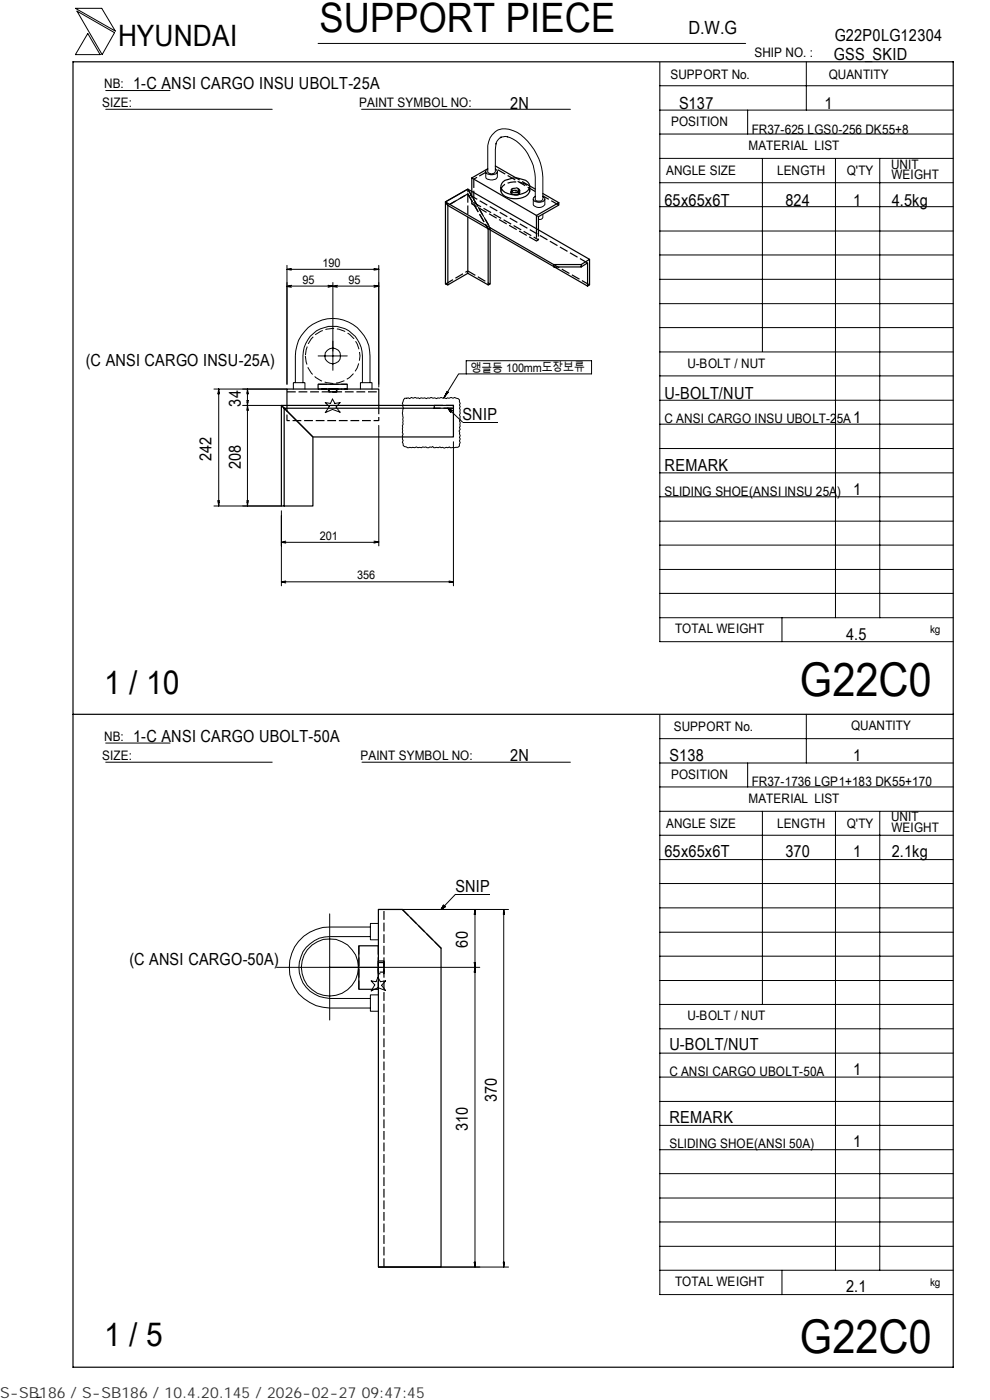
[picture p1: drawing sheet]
<svg xmlns="http://www.w3.org/2000/svg" width="210mm" height="297mm" viewBox="0 0 210 297" stroke-linecap="round" stroke-linejoin="round" font-family="sans-serif">
<g fill="none" stroke="#000" stroke-width=".21">
<path d="M16 1.8h5.6l2.9 4.8zM16.3 2.4l8 4.5-2.6 4.7zM18.6 7.1l2.6 4.5h-5.2zM22.4 19.2h13.7M67.5 9.2h90.6M139.9 18.2h62.3M139.9 13.2v122.9h62.3M171 13.1v10.3M22.4 23.2h35.3M76.7 23.2h44.3M103 36.5v1.1a1.54 1.54 0 0 0 1.8 .5l.3-.1 .4-.4v-1.1M103.5 35.9h-.1a.55 .55 0 0 0-.4 .5 .55 .55 0 0 0 .4 .5l1.1 .2a.88 .88 0 0 0 1-.8l-.4-.4"/>
<path d="M106.3 29.1a2.27 2.27 0 0 0-1.2 1.5M107.6 29a9.3 9.3 0 0 1 5.8 7.7l.1 5.7 .2 .2 .6 .1a.67 .67 0 0 0 .8-.5 20.2 20.2 0 0 0-.5-7.6 12.8 12.8 0 0 0-4.9-6.5 4.4 4.4 0 0 0-4.6-.2 4.2 4.2 0 0 0-1.6 3.8v4.7a.89 .89 0 0 0 .8 .5 .89 .89 0 0 0 .8-.5v-4.7l.1-1.2M107.7 29l-.5-.1-1.1 .2M139.9 38.8h62.3M139.9 33.6h62.3M139.9 28.4h62.3M139.9 23.4h62.3M158.6 23.4v5M161.7 33.6v41M177.2 33.7v97.4M186.6 33.7v97.4M60.9 56.3v25.2"/>
<path d="M60.9 57.1l.9 .2M60.9 57.1h19.4M61.8 57l-.9 .1M70.6 59.9v18.7M79.3 57l1 .1M80.3 56.3v25.8M80.3 57.1l-1 .2M113.1 42.3v1.1a1.54 1.54 0 0 0 2.5 0v-1.1M113.5 41.6l-.4 .5a.81 .81 0 0 0 1 .8 1.53 1.53 0 0 0 1.5-.6v-.2l-.5-.5M115.1 45.5v.6a.71 .71 0 0 1-.9 .5M139.9 59.3h62.3M139.9 54.1h62.3"/>
<path d="M139.9 49h62.3M139.9 43.8h62.3M60.9 60.7h19.4M61.8 60.5l-.9 .3 .9 .1M67.5 75.5h6.1M69.6 60.5l1 .2-1 .2M71.5 60.5l-.9 .3 .9 .1M79.3 60.5l1 .2M80.3 60.7l-1 .2M98.9 76.5h26.6v2.8h-26.6zM98.9 79.3h-1.6l-3.2 5.1M139.9 79.7h62.3"/>
<path d="M139.9 74.7h62.3M139.9 69.5h62.3M139.9 64.4h62.3M45.4 82.5h15.5M46.3 83.2h.2M46.4 82.5l.1 1.1h-.3zM46.4 82.5v24.8M51.5 86h8.2M52.4 85h.3l-.2 1zM52.4 85.3h.2M52.4 83.2h.2M52.4 86.8h.2"/>
<path d="M52.5 82.5v24.8M52.5 82.5l.2 1.1h-.3zM52.5 86l.2 1h-.3zM62.2 82.5v-1.3h2.5v1.3M62.6 81.2v-5.7a7.9 7.9 0 0 1 8-7.9 7.9 7.9 0 0 1 7.9 7.9v5.7M64.3 81.2v-5.7a6.3 6.3 0 0 1 6.3-6.3 6.3 6.3 0 0 1 6.3 6.3v5.7M69 85.4l1.1 .2 .4-.9 .5 .9 1.1-.2-.8 .9 .8 1.2-1.6-.6-1.5 .6 .8-1.2zM76.4 82.5v-1.3h2.5v1.3M80.3 90.2v25.6M85.8 84.5l.8-.1 .3 .2 .4-.3 .3 .2 .4-.2 1 .3 .3-.2h.8l.3 .2 1-.3 1.2 .3 .9-.3 1.1 .3 .3-.2 .3 .1 .5-.2 .4 .2 .3-.2 .8 .3 .2 .2 .2 .8-.2 .3 .2 .4-.2 .3 .2 .3v.8l-.2 .3 .2 .4-.2 .9 .2 .4v.7l-.2 .3 .2 .4-.2 .3 .2 1-.2 .4 .2 .3-.2 .4 .2 .4-.2 .7-.3 .3-1.6 .1-.2-.2-1.1 .3-.9-.3-.3 .2h-1l-.2-.3-.9 .3-.6-.2h-.6l-.3 .2h-.8l-.3-.2-.3 .2h-1.6l-.6-.3-.3-.2-.2-.7 .2-.3-.2-.4v-.7l.2-.3-.2-.3v-1.5l.2-.3-.2-2.4 .3-1-.3-1zM94.6 83.5l.1 .1M94.8 83l.3 .2-1 1.2z"/>
<path d="M95 86.6l.9 .5-.3 .4zM95 86.6l3.1 3M96.2 93.7v30.6M98.1 89.6h7.4M139.9 95.2h62.3M139.9 90h62.3M139.9 84.9h62.3M45.4 107.3h14.3M46.2 106.2h.3l-.1 1.1zM46.3 106.6h.2M52.4 106.2h.3l-.2 1.1zM52.4 106.6h.2"/>
<path d="M59.7 108.4v15.9M59.7 115.1l.9 .1M59.7 115.1h20.6M60.6 114.8l-.9 .3M79.3 114.8l1 .2-1 .2M139.9 100.3h62.3M139.9 115.6h62.3M139.9 110.6h62.3M139.9 105.4h62.3M59.7 123.4l.9 .3M59.7 123.4h36.5M60.6 123.3l-.9 .1"/>
<path d="M95.2 123.3l1 .1M96.2 123.4l-1 .2M139.9 131.1h62.3M139.9 125.9h62.3M139.9 120.8h62.3M165.9 131.1v5M22.4 157.6h13.7M139.9 151.7v122.9h62.3M139.9 156.7h62.3M171 151.5v10.4M22.4 161.7h35.3M76.8 161.7h44.2"/>
<path d="M139.9 177.2h62.3M139.9 172.1h62.3M139.9 167h62.3M139.9 161.9h62.3M158.6 161.9v5.1M161.7 172.1v41M177.2 172.2v97.3M186.6 172.2v97.3M69.9 193.9v22.5M78.6 196.7h-8.7a8.6 8.6 0 0 0-8.5 8.6 8.6 8.6 0 0 0 8.5 8.6h8.7M78.6 198.7h-8.7a6.6 6.6 0 0 0-6.5 6.6 6.6 6.6 0 0 0 6.5 6.5h8.7M80.3 195.9h-1.7v3.5h1.7"/>
<path d="M80.3 192.9h27.6M94.1 192l.4 .4-1 .5zM100.7 193.6h.1M100.7 192.9v75.9M100.7 192.9l.1 1.1h-.2zM104 189.7h-7.4l-3.1 3.2M106.8 193.6h.1M106.8 192.9l.2 1.1h-.2zM106.8 192.9v75.9M139.9 182.4h62.3M139.9 197.8h62.3M139.9 192.6h62.3"/>
<path d="M139.9 187.4h62.3M58.7 205.2h43.1M78.7 208.1l1 .2 .5-1 .5 1 1.1-.2-.9 .9 .9 1.1-1.6-.6-1.5 .7 .8-1.3zM80.3 211.1h-1.7v3.4h1.7M100.6 204.2h.2l-.1 1zM100.7 204.5h.1M100.7 206h.1M100.7 205.2l.1 1h-.2zM139.9 218.3h62.3M139.9 213.1h62.3M139.9 208h62.3M139.9 202.9h62.3"/>
<path d="M139.9 238.7h62.3M139.9 233.7h62.3M139.9 228.5h62.3M139.9 223.4h62.3M139.9 259.2h62.3M139.9 254.2h62.3M139.9 249h62.3M139.9 243.9h62.3M80.3 268.8h27.6M100.6 267.8h.2l-.1 1zM100.7 268.1h.1M106.8 267.8h.2l-.2 1z"/>
<path d="M106.8 268.1h.1M139.9 269.5h62.3M139.9 264.4h62.3M165.9 269.5v5.1M8.8 296.4l-1 .1"/>
<circle cx="70.6" cy="75.5" r="1.65"/>
<circle cx="70" cy="205.2" r="6.1"/>
</g>
<g fill="none" stroke="#000" stroke-width=".25">
<path d="M15.5 13.1h186.7v277h-186.7zM100.1 37.8v2.8M103.5 35.8l-3.4 2 13.7 7.9 4.7-2.7M105.1 35.2l4.4 2.6M106.2 39.8a2.02 2.02 0 0 0 2.1 2.3 3.5 3.5 0 0 0 4-1.5v-.8M106.7 38.6a4.4 4.4 0 0 1 5.2 0 1.3 1.3 0 0 1-.4 2.2 4.6 4.6 0 0 1-4.8-.3 1.19 1.19 0 0 1 0-1.9zM112.3 39.4l1.2 .7M99.2 46v12l4.3 2.4M99.2 58l-4.2 2.4v-16.8l-.5-.8v17.5l.5 .1M99.2 40.1l-4.7 2.7 .5 .8 29.6 17.1v-4.9l-1.3 .8M103.5 48.6v11.8l.5-.1v-11.5M113.8 45.7v2.9"/>
<path d="M115.1 41.1l3.4 1.9v.5l-4.3 2.5v2.8M117.4 56.1l-22.9-13.3 4.7-2.7 25.8 14.9v5.4l-.4 .3M117.4 56.1h5.9v.5h-5.9zM125 55l-1.7 1.1M60.9 86v-3.5h19.4v3.5M67.5 82.5v-1h6.1v1M92.1 86h-32.4l.6 .6v20.7h6.1v-14.6l-6.7-6.7v21.3h.6M92.1 86.6h-31.8l6.1 6.1h29.8v-6.1M92.1 86h4.1v.6h-4.1zM15.5 151.5h186.7M80.3 192.9h5l8.2 8.3v67.6h-13.2zM80.3 200.6h-4.2v9.3h4.2"/>
</g>
<path d="M69.8 82.5h1.6M71.4 83.1h-1.6" fill="none" stroke="#000" stroke-width=".25" stroke-dasharray=".8 .3" stroke-linecap="butt"/>
<g fill="none" stroke="#000" stroke-width=".25" stroke-dasharray="1.9 .6" stroke-linecap="butt">
<path d="M100.5 38v5l13.7 7.9M112.3 39.4l-2.8-1.6M95 43.6l4.2-2.5 4.3 7.5 .5-.3-4.8-8.2M99.2 57.5l4.8 2.8M99.2 41.1v4.9M99.2 41.1l-4.2 2.5M99.2 40.1l4.8 8.2M106.2 40.6a1.99 1.99 0 0 1 2.1-1.9 4 4 0 0 1 3.9 1.1l.1 .8M109.3 40.8a.63 .63 0 0 0 .8-.4 .86 .86 0 0 1-.5 .9 .86 .86 0 0 1-1.1-.2v-.7l.2 .3 .6 .1M110.2 40.4a1.13 1.13 0 0 1-1.8 .2v-.2v.5a1.11 1.11 0 0 1 1.8 0 .98 .98 0 0 0-.7-1.1 .98 .98 0 0 0-1.1 .6M113.5 40.6l-8.4-4.9M113.8 48.6v2.5l-13.7-7.8v-2.7"/>
<path d="M118.5 43.5l-3.4-1.9M124.6 55.8l-25.4-14.7 4.3 7.5M94.5 60.3l4.7-2.8M125 60.4l-7.6-4.3M60.9 83.1h19.4M67.5 81.5h6.1M67.5 82.5h6.1h-6.1M71.1 82.5h.3v.6h-1.6v-.6h1.3M71.4 82.5v.6h-1.7v-.6h1.7M80.3 86v3.2h-19.4v-3.2M92.1 86h4.1v.6h-4.1M76.1 209.9v-9.3"/>
<path d="M80.3 209.9v-9.3M80.3 200.6v9.3M80.3 204.4v-.2h1.1v2h-1.1v-1.8M80.3 206.6v-2.7h1.1v2.7h-1.1M93.5 201.2l-8.2-8.3M81.4 268.8v-75.9"/>
</g>
<path d="M69.7 82.5h1.7M71.4 83.1h-1.7" fill="none" stroke="#000" stroke-width=".25" stroke-dasharray="1 .3" stroke-linecap="butt"/>
<path d="M108.5 40.4l.2-.4h.6a.63 .63 0 0 1 .8 .4M110.1 40.9a.95 .95 0 0 0-1.6-.2v.2M80.3 206.2v-2M81.4 204.2v2" fill="none" stroke="#000" stroke-width=".25" stroke-dasharray="1.1 .3" stroke-linecap="butt"/>
<path d="M80.3 206.6v-2.7M81.4 203.9v2.7" fill="none" stroke="#000" stroke-width=".25" stroke-dasharray="1.5 .5" stroke-linecap="butt"/>
<path d="M99.2 40.1v1" fill="none" stroke="#000" stroke-width=".25" stroke-dasharray=".6 .2" stroke-linecap="butt"/>
<path d="M100.5 43l-.4 .3M104 48.8v-.5M104 48.3l-.5 .3M114.2 46l-.4-.3" fill="none" stroke="#000" stroke-width=".25" stroke-dasharray=".3 .1" stroke-linecap="butt"/>
<path d="M110.2 40.9a1.13 1.13 0 0 1-1.8 .2v-.2M114.2 48.8v2.1l-.4 .2" fill="none" stroke="#000" stroke-width=".25" stroke-dasharray="1.4 .4" stroke-linecap="butt"/>
<path d="M103 36.6l-2.5 1.4" fill="none" stroke="#000" stroke-width=".25" stroke-dasharray="1.6 .5" stroke-linecap="butt"/>
<path d="M95.1 86.7h.8v.8h-.8zM93.6 192.1h.9v.9h-.9z" fill="#000"/>
<path d="M64.8 75.5a5.8 5.8 0 0 0 7.8 5.4 5.8 5.8 0 0 0 2.2-9.3 5.8 5.8 0 0 0-9.4 1.4l-.5 1.2-.1 1.3" fill="none" stroke="#000" stroke-width=".21" stroke-dasharray="1.9 .6" stroke-linecap="butt"/>
<g font-size="9.9">
<text x="169.7" y="147.6">G22C0</text>
<text x="169.7" y="286.9">G22C0</text>
</g>
<text font-size="8.6" x="67.7" y="6.9">SUPPORT PIECE</text>
<g font-size="7">
<text x="22.1" y="147.2">1 / 10</text>
<text x="22.1" y="285.6">1 / 5</text>
</g>
<text font-size="6.3" x="25.1" y="9.8">HYUNDAI</text>
<text font-size="3.9" x="146" y="7.3">D.W.G</text>
<g font-size="3.5">
<text x="177" y="8.7">G22P0LG12304</text>
<text x="176.9" y="12.8">GSS_SKID</text>
<text x="28.3" y="19">1-C ANSI CARGO INSU UBOLT-25A</text>
<text x="108.2" y="23.1">2N</text>
<text x="144" y="23.1">S137</text>
<text x="174.8" y="23.1">1</text>
<text x="141" y="43.6">65x65x6T</text>
<text x="166.6" y="43.6">824</text>
<text x="180.9" y="43.6">1</text>
<text x="189.1" y="43.6">4.5kg</text>
<text x="18.2" y="77.6">(C ANSI CARGO INSU-25A)</text>
<text x="51.1" y="86.3" transform="rotate(-90 51.1 86.3)">34</text>
<text x="98.1" y="89.2">SNIP</text>
<text x="141" y="84.6">U-BOLT/NUT</text>
<text x="180.9" y="89.7">1</text>
<text x="44.9" y="97.9" transform="rotate(-90 44.9 97.9)">242</text>
<text x="51.1" y="99.6" transform="rotate(-90 51.1 99.6)">208</text>
<text x="141" y="99.9">REMARK</text>
<text x="180.9" y="105.1">1</text>
<text x="179.5" y="135.8">4.5</text>
<text x="28.3" y="157.3">1-C ANSI CARGO UBOLT-50A</text>
<text x="108.2" y="161.4">2N</text>
<text x="142" y="161.4">S138</text>
<text x="180.9" y="161.4">1</text>
<text x="141" y="181.9">65x65x6T</text>
<text x="166.6" y="181.9">370</text>
<text x="180.9" y="181.9">1</text>
<text x="189.1" y="181.9">2.1kg</text>
<text x="96.6" y="189.3">SNIP</text>
<text x="99.2" y="201.1" transform="rotate(-90 99.2 201.1)">60</text>
<text x="27.4" y="204.7">(C ANSI CARGO-50A)</text>
<text x="142" y="222.8">U-BOLT/NUT</text>
<text x="105.4" y="233.8" transform="rotate(-90 105.4 233.8)">370</text>
<text x="180.9" y="228">1</text>
<text x="99.2" y="239.9" transform="rotate(-90 99.2 239.9)">310</text>
<text x="142" y="238.3">REMARK</text>
<text x="180.9" y="243.3">1</text>
<text x="179.5" y="274.1">2.1</text>
</g>
<text font-size="3.2" fill="#323232" x="0" y="296.6">S-SB186 / S-SB186 / 10.4.20.145 / 2026-02-27 09:47:45</text>
<g font-size="2.8">
<text x="142.2" y="16.8">SUPPORT No.</text>
<text x="160" y="12.2">SHIP NO. :</text>
<text x="175.8" y="16.7">QUANTITY</text>
<text x="21.7" y="22.8">SIZE:</text>
<text x="22.1" y="18.7">NB:</text>
<text x="76.2" y="22.8">PAINT SYMBOL NO:</text>
<text x="142.3" y="26.8">POSITION</text>
<text x="159.4" y="28.4">FR37-625 LGS0-256 DK55+8</text>
<text x="158.8" y="31.7">MATERIAL LIST</text>
<text x="189" y="35.8">UNIT</text>
<text x="141.3" y="37.2">ANGLE SIZE</text>
<text x="164.8" y="37.1">LENGTH</text>
<text x="179.6" y="37.1">Q'TY</text>
<text x="189.1" y="38">WEIGHT</text>
<text x="145.8" y="78">U-BOLT / NUT</text>
<text x="141" y="89.8">C ANSI CARGO INSU UBOLT-25A</text>
<text x="141" y="105.2">SLIDING SHOE(ANSI INSU 25A)</text>
<text x="143.2" y="134.4">TOTAL WEIGHT</text>
<text x="142.9" y="155">SUPPORT No.</text>
<text x="180.5" y="154.9">QUANTITY</text>
<text x="21.7" y="161.3">SIZE:</text>
<text x="22.1" y="157.1">NB:</text>
<text x="76.5" y="161.2">PAINT SYMBOL NO:</text>
<text x="142.3" y="165.3">POSITION</text>
<text x="159.4" y="166.7">FR37-1736 LGP1+183 DK55+170</text>
<text x="158.8" y="170.3">MATERIAL LIST</text>
<text x="141.3" y="175.7">ANGLE SIZE</text>
<text x="164.8" y="175.6">LENGTH</text>
<text x="179.6" y="175.6">Q'TY</text>
<text x="189" y="174.2">UNIT</text>
<text x="189.1" y="176.5">WEIGHT</text>
<text x="145.8" y="216.5">U-BOLT / NUT</text>
<text x="142" y="228.2">C ANSI CARGO UBOLT-50A</text>
<text x="142" y="243.5">SLIDING SHOE(ANSI 50A)</text>
<text x="143.2" y="272.9">TOTAL WEIGHT</text>
</g>
<g font-size="2.5">
<text x="68.4" y="56.6">190</text>
<text x="64.2" y="60.2">95</text>
<text x="73.9" y="60.2">95</text>
<text x="99.8" y="78.8">앵글등 100mm도장보류</text>
<text x="67.8" y="114.6">201</text>
<text x="75.8" y="122.9">356</text>
</g>
<g font-size="2.3">
<text x="197.3" y="134.3">kg</text>
<text x="197.3" y="272.8">kg</text>
</g>
</svg>
